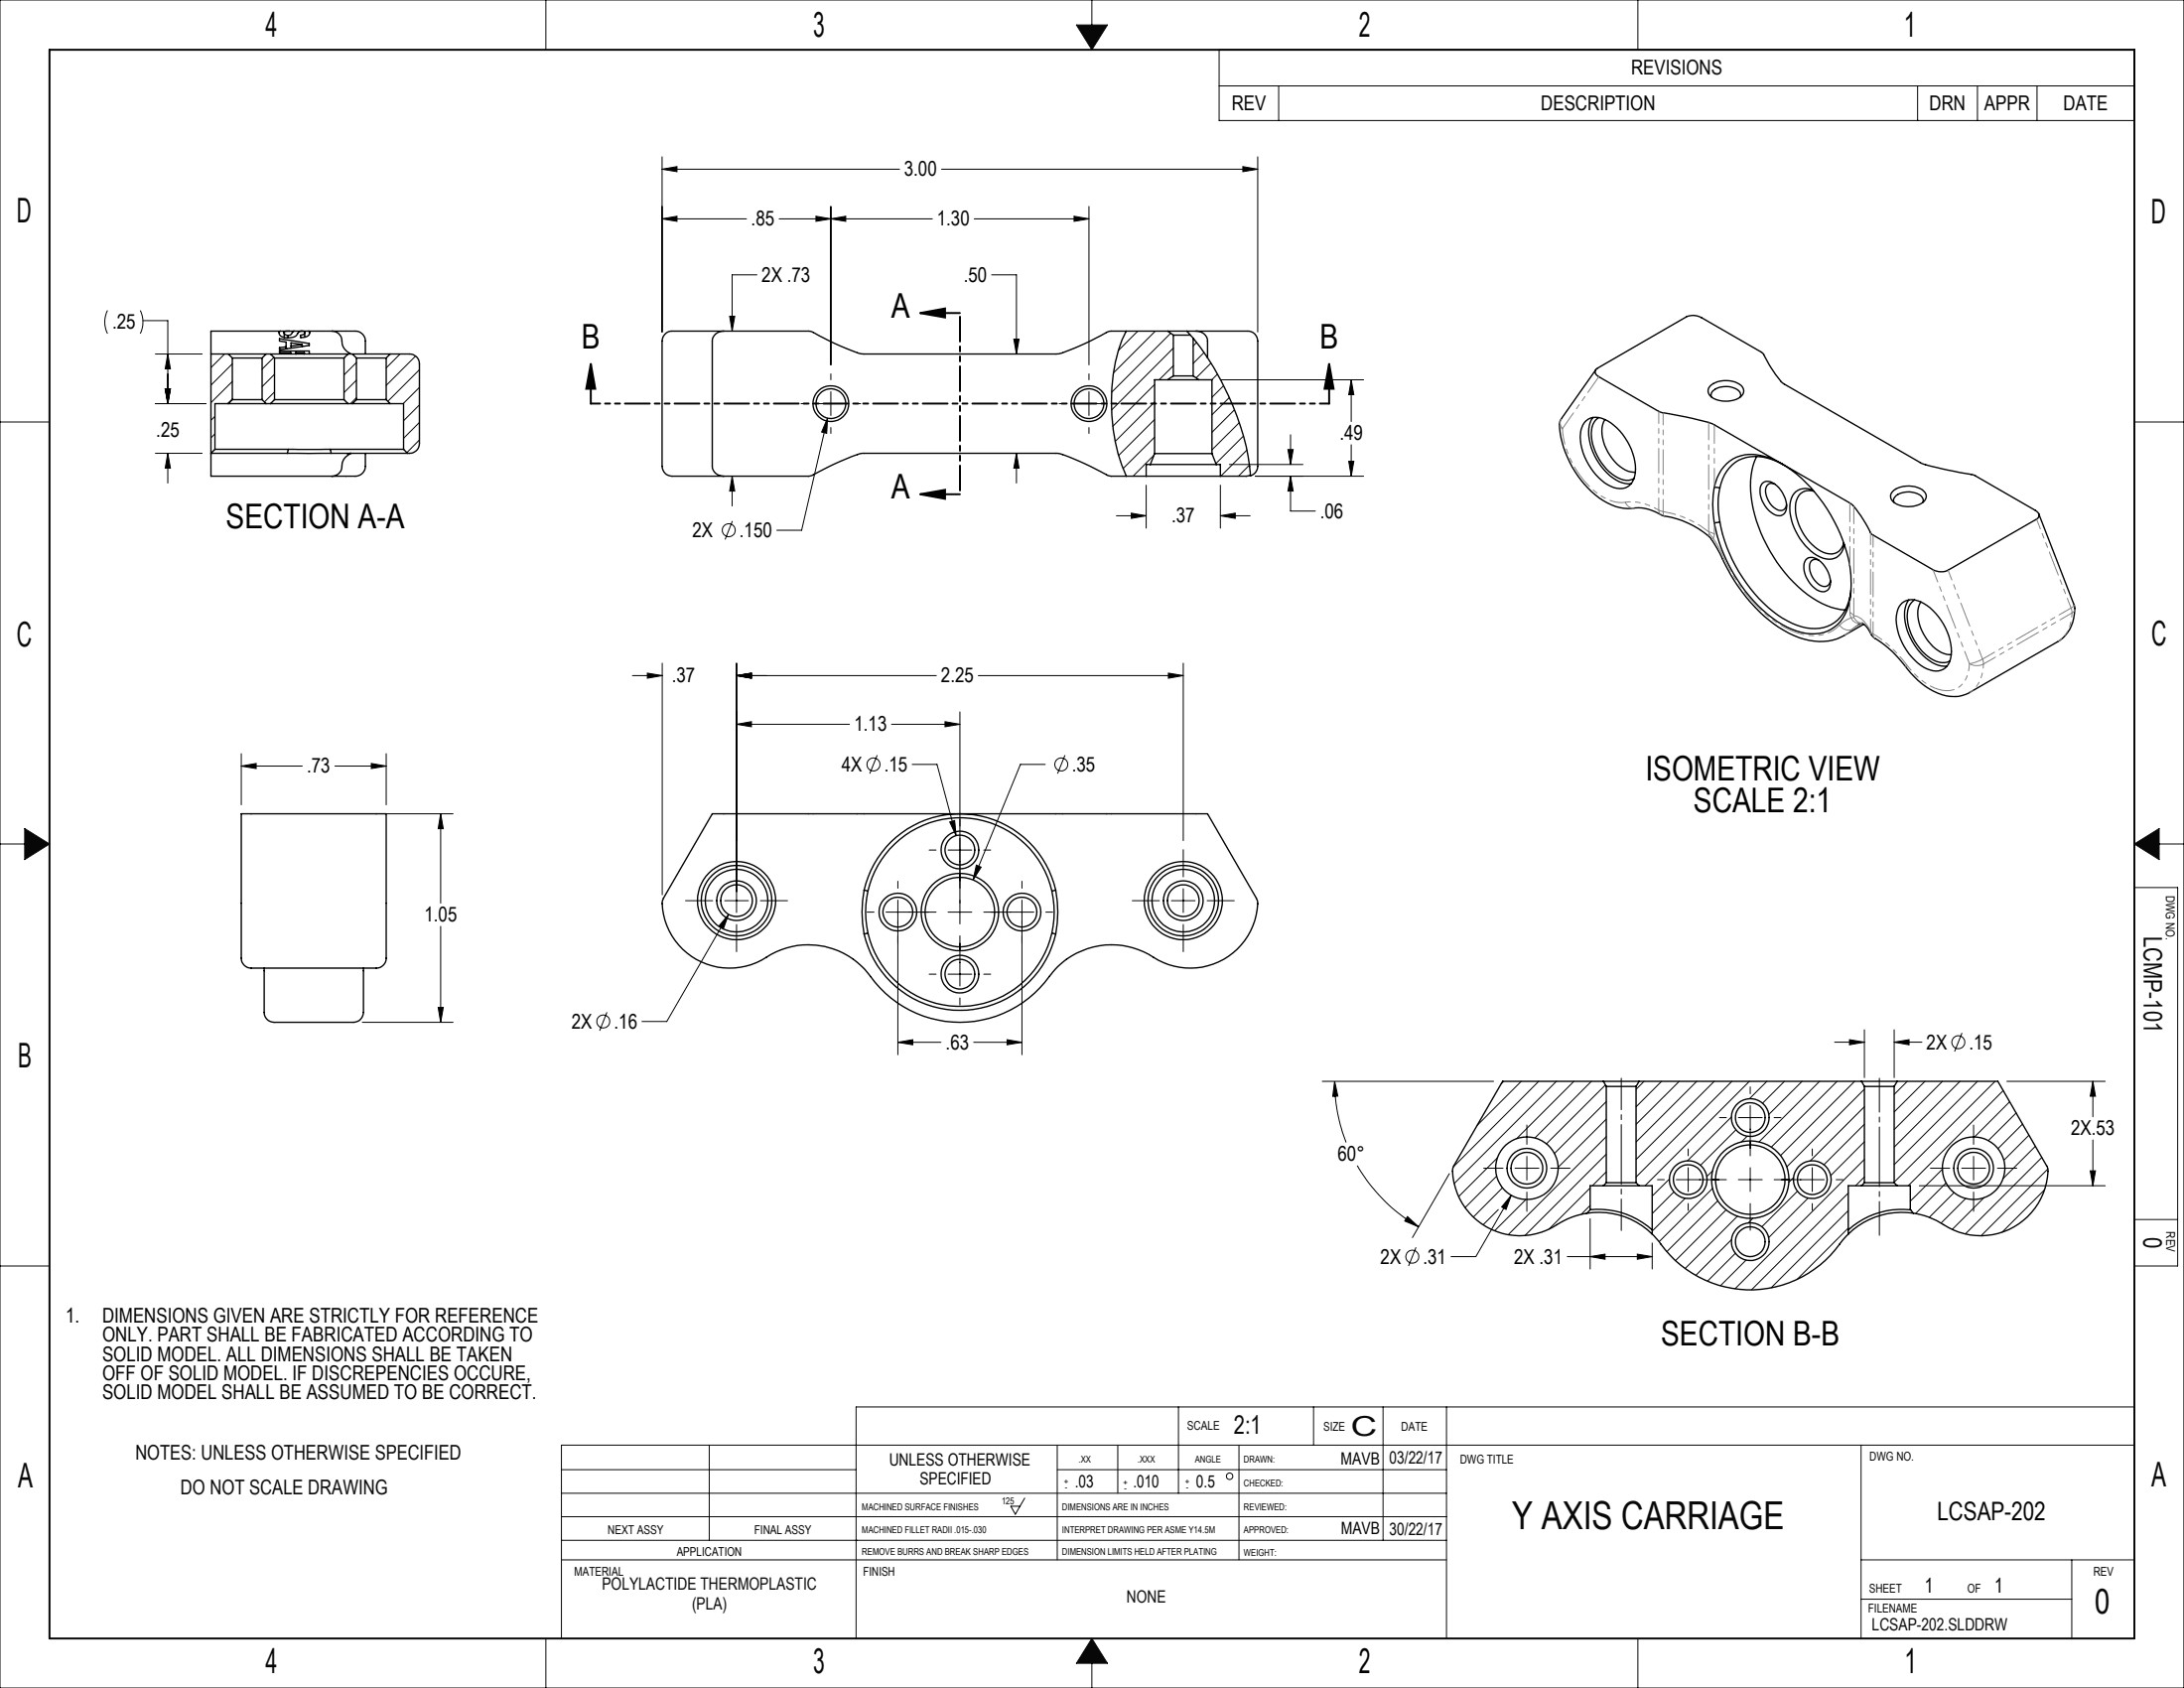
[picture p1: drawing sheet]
<svg xmlns="http://www.w3.org/2000/svg" width="559mm" height="432mm" viewBox="0 0 559 432" stroke-linecap="round" stroke-linejoin="round" font-family="sans-serif">
<g fill="none" stroke="#000" stroke-width=".25">
<path d="M270.5 369.7v29.3M286 369.7v12.3M317 369.7v29.3M143.7 399h226.4M262.2 383.2l-2.4 4.1-1.2-2h2.4"/>
<circle cx="314.6" cy="377.6" r=".82"/>
</g>
<g fill="none" stroke="#0a0605" stroke-width=".25">
<path d="M0 0h558.8v431.8h-558.8zM139.7 0v12.7M275.4 6.4h8l-4 6.3zM279.4 0v6.4M419.1 0v12.7M0 107.9h12.7M546.1 107.9h12.7M0 215.9h6.3M6.3 211.9l6.4 4-6.4 4zM546.1 215.9l6.4-4v8zM552.5 215.9h6.3M546.1 227h11.1v96.9h-11.1"/>
<path d="M546.1 312h11.1M0 323.9h12.7M301.5 359.9v22.1M336.1 359.9v9.8M353.9 359.9v34.1M370.1 359.9v59.2M546.1 359.9h-327.1v59.2M143.7 376h75.3M181.5 369.7v24.3M270.5 376h99.6M476.2 369.7v49.4M546.1 369.7h-402.4v49.4"/>
<path d="M143.7 382h226.4M143.7 394h226.4M143.7 388h226.4M476.2 399h69.9M530.1 399v20.1M139.7 419.1v12.7M279.4 419.1l4 6.4h-8zM419.1 419.1v12.7M476.2 409.1h53.9M279.4 425.5v6.3"/>
</g>
<path d="M12.7 12.7h533.4v406.4h-533.4z" fill="none" stroke="#0a0605" stroke-width=".5"/>
<path d="M275.4 6.4h8l-4 6.3zM546.1 215.9l6.4-4v8zM279.4 419.1l-4 6.4h8zM6.3 211.9v8l6.4-4z" fill-rule="evenodd" fill="#0a0605"/>
<g fill="none" stroke="#000" stroke-width=".25">
<path d="M311.9 12.7h234.2v18.1h-234.2zM311.9 22h234.2M327.2 22v8.8M490.6 22v8.8M506 22v8.8M521.2 22v8.8M169.4 43.3l3.8-.7v1.3zM169.4 56l3.8-.7v1.3zM169.4 40.1v44.8M169.4 43.3h60.8M169.4 56h21.6M199.4 56h39.1"/>
<path d="M208.8 55.3l3.8 .7-3.8 .6zM212.6 56l3.8-.7v1.3zM212.6 52.8v40.5M240.9 43.3h80.9M249.3 56h29.3M274.8 55.3l3.8 .7-3.8 .6zM278.6 52.8v40.5M318 42.6l3.8 .7-3.8 .6zM321.8 40.1v44.8M27.5 79.4a6.6 6.6 0 0 0 0 5.9M35.9 79.4a6.6 6.6 0 0 1 0 5.9M193.7 70.3h-6.4v14.4"/>
<path d="M253.7 70.3h6.4v20.3M36.6 82h6.3v21.3M39.8 90.6h11.9M42.3 99.4h1.3l-.7 3.9zM42.9 90.6l.7 3.8h-1.3zM57.5 90.6l-3.5 3.5M59.4 93.1l-5.4 5.4M59.4 97.6l-5.4 5.4M70.1 91.4l-3 3M70.2 95.7l-3.1 3.2M91.2 92.7l-3.2 3.2M91.2 97.3l-3.2 3.1"/>
<path d="M102.4 90.6l-3.6 3.5M106.3 91.1l-7.5 7.5M107.3 94.6l-8.1 8.1M107.3 99.1l-4.1 4.2M186.7 80.9h1.3l-.7 3.8zM212.6 95.6v1.6M259.4 86.7h1.3l-.6 3.9zM278.6 95.6v1.6M291.1 84.7l-5 5M295.4 98.4l-10.7 10.6M295.6 84.7l-10.7 10.7M299.5 85.2l-15.1 15.2"/>
<path d="M300.2 89l-15.8 15.9M300.2 93.6l-3.6 3.6M306.2 87.6l-.9 .9M308.1 90.2l-2.8 2.8M309.8 92.9l-3.7 3.8M311.5 95.7l-1.4 1.5M312.4 97.2h36.5M313.1 98.6l-3 3M345.7 97.2l.7 3.8h-1.3zM345.7 97.2v10.6M39.8 103.3h12.9M39.8 116h11.9"/>
<path d="M42.9 116l.7 3.8h-1.3zM42.9 116v7.6M55 106.5l-1 1M55 111l-1 1M59.4 102.1l-1.2 1.2M70.2 100.3l-2.5 2.5M91.2 101.7l-1.5 1.6M107.3 103.6l-4 4M107.3 108.1l-4 4M107.3 112.5l-3.2 3.3M205 103.3h1.5M209.5 103.3h6.1"/>
<path d="M211.7 107l-.2 3.8-1.3-.3zM211.7 107l-6.6 28.6h-6.3M212.6 100.2v6.1M212.6 109.4v1.5M218.7 103.3h1.5M260.1 116l.6 3.8h-1.3zM260.1 116v7.6M271 103.3h1.5M275.6 103.3h6.1M278.6 100.2v6.1M278.6 109.4v1.5M284.7 103.3h1.5"/>
<path d="M295.2 116.5l-5.3 5.3M295.4 102.8l-10.1 10.1M295.4 107.3l-9.2 9.2M295.4 111.8l-8.1 8.1M314.5 101.7l-4.4 4.4M314.5 118.8h18.9M315.8 104.8l-5.7 5.8M317.1 108.1l-7 7M318.1 111.5l-7 7.1M319.1 115.1l-6.8 6.7M319.7 119l-2.8 2.8M329.5 115h1.4l-.7 3.8z"/>
<path d="M330.2 111.2v7.6M345.1 118h1.3l-.7 3.8zM345.7 113.8v8M187.3 121.8l.7 3.8h-1.3zM187.3 121.8v7.6M187.4 133.3l-1.9 4.7M285.6 131.9h7.7M289.5 131.3l3.8 .6-3.8 .7zM293.3 124.1v11M312.2 131.9l3.9-.6v1.3zM312.2 124.1v11M312.2 131.9h7.7"/>
<path d="M321.2 121.8h27.7M330.2 121.8l.7 3.8h-1.4zM330.2 121.8v8.9h6.4M161.8 172.8h7.6M165.6 172.2l3.8 .6-3.8 .7zM169.4 169.7v59.2M188.5 172.8l3.8-.6v1.3zM188.5 169.7v63.7M188.5 172.8h51.1M250.3 172.8h52.5M298.9 172.2l3.9 .6-3.9 .7zM302.8 169.7v45.4"/>
<path d="M61.7 196l3.8-.7v1.3zM61.7 192.8v13.1M61.7 196h15.6M85.7 196h13.1M95 195.3l3.8 .7-3.8 .6zM98.8 192.8v13.1M188.5 185.3l3.8-.7v1.3zM188.5 185.3h28.8M224.4 193.2l-1.9 4.7M228.1 185.3h17.5M233.4 195.5h6.3l4.9 18.2M241.8 184.6l3.8 .7-3.8 .6z"/>
<path d="M245.6 182.1v54.3M267.4 195.5h-6.3l-12.1 29.6M272.5 193.2l-1.9 4.7M98.6 208.2h17.3M112.7 208.2l.7 3.8h-1.3zM112.7 208.2v22.8M237.7 217.5h1.8M242.6 217.5h6M243 210.3l1.3-.4 .3 3.8zM251.7 217.5h1.8M302.8 217.3v7M112.7 237v24.5"/>
<path d="M175.4 230.4h7M185.4 230.4h6.1M186.4 233.9l-1.3 3.6-1.2-.6zM186.4 233.9l-15.8 27.4h-6.3M188.5 236.5v7M194.6 230.4h6.9M221.9 233.3h1.7M226.7 233.3h12.8M229.7 225.4v1.8M229.7 230.3v39.5M242.6 233.3h6M245.6 239.4v12.8"/>
<path d="M249.8 221.3l1.2 .5-2 3.3zM251.7 233.3h12.8M261.5 225.4v1.8M261.5 230.3v39.5M267.6 233.3h1.7M289.7 230.4h7M299.7 230.4h6.1M302.8 227.3v6.1M302.8 236.5v7M308.9 230.4h6.9M112.1 257.7h1.3l-.7 3.8zM155.3 258.9l-1.9 4.8"/>
<path d="M237.7 249.2h1.8M242.6 249.2h6M245.6 255.3v1.8M251.7 249.2h1.8M92.7 261.5h23.2M229.7 266.6l3.8-.6v1.3zM229.7 266.6h11.1M249.1 266.6h12.4M257.7 266l3.8 .6-3.8 .7zM338.3 276.6h43.9M341.5 276.6l.8 3.8-1.3 .1zM341.5 276.6a42.2 42.2 0 0 0 2.9 15.6"/>
<path d="M384.7 276.6l-.6 .7M389.2 276.6l-11.3 11.3M393.7 276.6l-21.8 21.9M398.2 276.6l-26.1 26.2M402.7 276.6l-14.7 14.7M407.2 276.6l-14.5 14.5M410.8 277.5l-15.1 15.1M420.7 276.6l-2.1 2.1M425.1 276.6l-6.5 6.5M429.6 276.6l-11 11M434.1 276.6l-15.5 15.5M438.6 276.6l-20 20"/>
<path d="M443.1 276.6l-24.5 24.5M447.6 276.6l-26.7 26.7M447.8 278v1.8M452.1 276.6l-4.5 4.5M456.6 276.6l-5.6 5.6M461.1 276.6l-8.5 8.5M465.6 276.6l-15.5 15.5M469.4 266.6h7.6M470 276.6l-16.8 16.8M473.2 266l3.8 .6-3.8 .7zM474.5 276.6l-18.9 19M477 278.6l-19.8 19.9"/>
<path d="M477 263.4v12.3M484.6 266.6l3.9-.6v1.3zM484.6 263.4v12.3M484.6 266.6h7.1M488 276.6l-3.4 3.4M492.5 276.6l-7.9 7.8M497 276.6l-12.4 12.4M501.5 276.6l-16.9 16.8M502 264.2l-1.9 4.8M506 276.6l-21.4 21.3M510.5 276.6l-25.9 25.8M512.6 279l-24.4 24.3"/>
<path d="M513.5 276.6h25.2M535.5 276.6l.7 3.8h-1.4zM535.5 276.6v9.1M347.3 298.2a42.9 42.9 0 0 0 15.7 15.6M379.6 298.8h5M383.1 296.2l-9.9 9.9M387.6 298.8h6.1M390.7 287.8v4.9M390.7 295.8v6.1M396.8 298.8h4.9M411 286.3l-12.3 12.3M411 290.8l-25.1 25"/>
<path d="M411 299.8l-3.6 3.5M411 281.8l-13.3 13.3M411 295.2l-20.8 20.9M431.9 293.9v1.8M431.9 298.7v6.1M438.2 299.5l-1.5 1.5M439.9 285.9h1.8M443 285.7l-11.2 11.2M444.1 289l-9 9.1M444.8 285.9h6.1M447 290.7l-1.4 1.4M447.8 282.8v12.9"/>
<path d="M447.8 298.7v6.1M453.9 285.9h1.8M463.7 293.9v1.8M463.7 298.7v6.1M477 283.1l-13.8 13.9M477 287.6l-10.3 10.4M477 292.1l-8.6 8.6M477 296.6l-33.1 33.1M493.9 298.8h5M497 299.1l-8.2 8.2M501.9 298.8h6.1M505 287.8v4.9"/>
<path d="M505 295.8v6.1M511.1 298.8h4.9M514.2 281.8l-9 9M515.9 284.7l-7.2 7.1M517.5 287.5l-6.3 6.3M519.1 290.4l-6.4 6.4M520.8 293.2l-8.3 8.3M522.4 296.1l-19.6 19.6M524 299l-17.1 17.1M534.8 299.5h1.4l-.7 3.8zM535.5 291.6v11.7M360.1 311.2l2.9 2.6-3.6-1.5z"/>
<path d="M362.3 319.1l-1.9 4.8M370.8 300.2l-9.4 16.4M382.9 300.8l-8 8.1M383.4 309.4l-3.9 3.9M384.4 303.8l-7.4 7.5M386.7 305.8l-1.4 3.6-1.1-.6zM386.7 305.8l-9.1 15.7h-6.3M390.4 306.8l-8 8.1M390.7 304.9v5M406.9 303.9l-10.6 10.5M406.9 308.4l-2.3 2.2M406.9 311.7v12.9"/>
<path d="M422.7 318v6.6M424.1 301.8h1.7M427.1 301.6l-4.4 4.4M428.3 304.9l-5.6 5.5M428.9 301.8h12.8M431.2 306.5l-8.5 8.4M431.9 307.9v1.7M438.2 304l-13.7 13.6M439.5 307.2l-13 13M441.6 309.5l-12.9 13M443 317.1l-9.1 9.1M444.5 311.1l-13.3 13.4"/>
<path d="M444.8 301.8h6.1M447.8 307.9v6.8M448.5 311.6l-1.2 1.2M453.9 301.8h12.9M458.9 301.2l-1.2 1.2M459.9 304.7l-9.1 9.1M462.6 306.5l-10.1 10.1M463.7 307.9v1.7M469.8 301.8h1.8M472.9 305.2l-24.8 24.8M472.9 309.7l-19.8 19.8M472.9 314.1l-13.1 13.2"/>
<path d="M477 301.1l-2.2 2.2M491.1 303.3h47.6M497.9 302.6l-7.8 7.8M500 305.1l-6.4 6.3M503 306.6l-6.4 6.3M505 304.9v5M507.6 306.4l-8.1 8.1M523.1 304.4l-10.8 10.8M401 321.5h21.7M406.9 321.5l3.8-.7v1.3zM418.9 320.8l3.8 .7-3.8 .6zM444 320.6l-7.1 7.1"/>
<path d="M446.8 322.3l-6.6 6.6"/>
<circle cx="186.5" cy="135.6" r="1.66"/>
<circle cx="223.5" cy="195.5" r="1.66"/>
<circle cx="271.5" cy="195.5" r="1.66"/>
<circle cx="154.4" cy="261.3" r="1.67"/>
<circle cx="501.1" cy="266.6" r="1.65"/>
<circle cx="361.4" cy="321.5" r="1.65"/>
</g>
<path d="M151.2 93.1l1.1 6.3h-2.3zM151.2 93.1v10.2M235.4 80.1h10.2M235.4 80.1l6.4-1.2v2.3zM340.1 93.1l1.1 6.3h-2.3zM340.1 93.1v10.2M235.4 126.4h10.2M235.4 126.4l6.4-1.1v2.3z" fill="none" stroke="#000" stroke-width=".5"/>
<path d="M340.1 103.2h-188.9" fill="none" stroke="#000" stroke-width=".5" stroke-dasharray="6.3 1.3 1.3 1.3 1.3 1.3" stroke-dashoffset="4"/>
<path d="M245.6 80v46.4" fill="none" stroke="#000" stroke-width=".5" stroke-dasharray="6.3 1.3 1.3 1.3 1.3 1.3" stroke-dashoffset="-1"/>
<path d="M414.8 275.8v39" fill="none" stroke="#000" stroke-width=".25" stroke-dasharray="15.2 1.3 1.3 1.3" stroke-dashoffset="7.2"/>
<path d="M480.9 275.8v40.2" fill="none" stroke="#000" stroke-width=".25" stroke-dasharray="15.2 1.3 1.3 1.3" stroke-dashoffset="6.6"/>
<g fill="#000">
<path d="M235.4 80.1l6.4-1.2v2.3zM235.4 126.4l6.4-1.1v2.3z"/>
<path d="M340.1 93.1l1.1 6.3h-2.3zM151.2 93.1l1.1 6.3h-2.3z"/>
<path d="M186.4 233.9l-2.5 3 1.2 .6zM243 210.3l1.6 3.4-.3-3.8zM249.8 221.3l-.8 3.8 2-3.3zM241.8 184.6l3.8 .7-3.8 .6zM188.5 185.3l3.8-.7v1.3zM229.7 266.6l3.8-.6v1.3zM257.7 266l3.8 .6-3.8 .7zM188.5 172.8l3.8-.6v1.3zM165.6 172.2l3.8 .6-3.8 .7zM298.9 172.2l3.9 .6-3.9 .7zM188.5 172.8l3.8-.6v1.3zM211.7 107l-1.5 3.5 1.3 .3zM318 42.6l3.8 .7-3.8 .6zM169.4 43.3l3.8-.7v1.3zM208.8 55.3l3.8 .7-3.8 .6zM169.4 56l3.8-.7v1.3zM274.8 55.3l3.8 .7-3.8 .6zM212.6 56l3.8-.7v1.3zM259.4 86.7h1.3l-.6 3.9zM260.1 116l.6 3.8h-1.3zM186.7 80.9h1.3l-.7 3.8zM187.3 121.8l.7 3.8h-1.3zM345.7 97.2l.7 3.8h-1.3zM345.1 118h1.3l-.7 3.8zM312.2 131.9l3.9-.6v1.3zM289.5 131.3l3.8 .6-3.8 .7zM329.5 115h1.4l-.7 3.8zM330.2 121.8l.7 3.8h-1.4zM61.7 196l3.8-.7v1.3zM95 195.3l3.8 .7-3.8 .6zM112.7 208.2l.7 3.8h-1.3zM112.1 257.7h1.3l-.7 3.8z"/>
<path d="M406.9 321.5l3.8-.7v1.3zM418.9 320.8l3.8 .7-3.8 .6zM386.7 305.8l-2.5 3 1.1 .6zM341.5 276.6l.8 3.8-1.3 .1zM360.1 311.2l2.9 2.6-3.6-1.5zM473.2 266l3.8 .6-3.8 .7zM484.6 266.6l3.9-.6v1.3zM535.5 276.6l.7 3.8h-1.4zM534.8 299.5h1.4l-.7 3.8zM42.3 99.4h1.3l-.7 3.9zM42.9 116l.7 3.8h-1.3zM42.9 90.6l.7 3.8h-1.3zM42.3 99.4h1.3l-.7 3.9z"/>
</g>
<g fill="none" stroke="#000" stroke-width=".35">
<path d="M54 90.6h4.4M54 90.6v25.4M58.4 90.6h9.7M58.4 90.6l1 1M59.4 91.6h7.7M59.4 91.6v10.6M67.1 91.6v10.6M68.1 90.6h1.1M68.1 90.6l-1 1M69.2 90.6h19.8M69.2 90.6l1 1M70.2 91.6h17.8"/>
<path d="M70.2 91.6v10.6M71.4 85.1a1.64 1.64 0 0 0 1.9 1.3h.4M71.4 85v.1M71.5 86.6l7.6 1.3v.5l-7.6 1.1v-.6l1.7-.2v-1.2l-1.7-.3zM71.7 84.7h-17.7v5.9M71.7 84.7l-.3 .3M71.7 84.7h2.4M72.7 85.1l.3 .5 .7 .2M73.2 89.2h.2M73.2 88.7v.5M73.7 85.8v.6M74.4 90.2h-2.9v-.4h7.6v.8"/>
<path d="M74.4 90.2v.4M74.4 90.2h.1M74.5 88.5v.5M75.2 84.7l-.2 .1a1.56 1.56 0 0 1-1.3 1M75.2 84.7l-2.4 .1-.1 1.5M75.2 84.7h3.8M75.7 90.5l.1 .1M75.7 90.2v.3M75.7 90.2h.1M75.7 90.5v.1M75.7 90.2h2.2M77.3 88.1l-2.8-.4v.8"/>
<path d="M77.3 88.1l-2.8 .4M77.3 88.1v.6M77.9 90.4l-.1 .2M77.9 90.2v.2M77.9 90.2h.1M77.9 90.4v.2M78 85.1a1.13 1.13 0 0 0-1.9 .4l-.7 .6-1.7 .3M78 85.1l-.3 .4-.8 .3v.6l1.6-.3a1.04 1.04 0 0 0 .7-1M78 85.1v1.2M79 84.7l.2 .3M79 84.7h5.9M79.2 85v.1"/>
<path d="M84.9 84.7a2.79 2.79 0 0 1 2.7 3.3 3.8 3.8 0 0 0 2.1 2.5M84.9 84.7h5.4a2.64 2.64 0 0 1 3.2 2.5v3.4M88 91.6v10.6M89 90.6h1.2M89 90.6l-1 1M90.2 90.6h9.6M90.2 90.6l1 1M91.2 91.6h7.6M91.2 91.6v10.6M98.8 91.6v10.6M99.8 90.6h5a2.51 2.51 0 0 1 2.5 2.5v20.3a2.58 2.58 0 0 1-3 2.6M99.8 90.6l-1 1"/>
<path d="M185.2 84.7a2.73 2.73 0 0 0-3 2.5v32.1a2.73 2.73 0 0 0 3 2.5M288.1 84.7a41.1 41.1 0 0 0-3.6 21.6 44.4 44.4 0 0 0 3.7 15.5M298.8 84.7h-14.9a77 77 0 0 1-13.1 5.8l-49.9 .1a45 45 0 0 1-13-5.7l-.9-.2h-35.1a2.59 2.59 0 0 0-2.5 2.5v32.1a2.59 2.59 0 0 0 2.5 2.5l35.4-.1a94.2 94.2 0 0 1 12.9-5.7h50.4a67.6 67.6 0 0 1 13.1 5.7l9.6 .1M298.8 84.7l1.4 1M298.8 84.7h4.9M298.8 97.2h7.9M298.8 97.2h-3.4v18.8M300.2 85.7h4.4M300.2 96.2h5.1M300.2 96.2l-1.4 1M300.2 85.7v10.5M303.7 84.7h15.6a2.53 2.53 0 0 1 2.5 2.5v32.1a2.59 2.59 0 0 1-1.9 2.4 54.7 54.7 0 0 0-5.6-20.5l-1.8-3.7-3.5-6"/>
<path d="M303.7 84.7l1.8 2 3.5 4.8M305.3 96.2l1.4 1M305.3 86.5v9.7M306 84.7a2.73 2.73 0 0 1 3 2.5v4.3M306.7 97.2h3.4v18.8M408.3 94.6l-8.8 12.6-.4 .7a23.9 23.9 0 0 0 7.2 16.9 15.3 15.3 0 0 0 10.3 5.3 13.1 13.1 0 0 1 9 1.8 22.6 22.6 0 0 1 12.1 5.7l1.7 2.7a51.1 51.1 0 0 0 10.7 16.2 24.1 24.1 0 0 0 15.4 7.6 12 12 0 0 0 6.4-1.5l5-2.9M408.5 94.4l22.9-13.3a4.2 4.2 0 0 1 3.9 .1l15.7 9.1a37.5 37.5 0 0 0 5.1 7.7l35.5 20.5a116 116 0 0 0 13.6 3.1l15.6 9a1.2 1.2 0 0 1 .9 1 1.2 1.2 0 0 1-.6 1.2l-22.7 13.1a4.3 4.3 0 0 1-3.8-.2l-15.7-9a36.6 36.6 0 0 0-5.3-7.8l-35.1-20.3a83.5 83.5 0 0 0-13.7-3.2l-16.1-9.3a1.08 1.08 0 0 1-.2-1.7zM437.5 98.8a6.3 6.3 0 0 1 8.3 .2 1.92 1.92 0 0 1-1 2.9 6.5 6.5 0 0 1-7.5-.9 1.64 1.64 0 0 1 .2-2.2zM54 116h19.5M54 116v5.8h30.9M55 114.9h18.8M55 114.9l-1 1.1"/>
<path d="M58.4 103.3h9.7M58.4 103.3h-3.4v11.6M59.4 102.2h7.7M59.4 102.2l-1 1.1M67.1 102.2l1 1.1M68.1 103.3h1.1M69.2 103.3h19.8M70.2 102.2h17.8M70.2 102.2l-1 1.1M73.5 116h11.2M73.8 114.9h10.7M73.8 114.9l-.3 1.1"/>
<path d="M84.5 114.9h18.8M84.5 114.9l.2 1.1M84.7 116h19.6M88 102.2l1 1.1M89 103.3h1.2M89.7 116h.1M89.7 116a3.7 3.7 0 0 0-2.2 3.7 2.5 2.5 0 0 1-2.6 2.1M89.8 116l-.9 .2M90.2 103.3h9.6M91.2 102.2h7.6M91.2 102.2l-1 1.1M93.5 116v3.3a2.84 2.84 0 0 1-3.5 2.5h-5.1"/>
<path d="M98.8 102.2l1 1.1M99.8 103.3h3.5v11.6M103.3 114.9l1 1.1M294.3 118.8h16.9M294.3 118.8h-1v3M295.4 116l-1.1 2.8M295.4 116h14.7M310.1 116l1.1 2.8M311.2 118.8h1v3M405.4 108.1a4.1 4.1 0 0 1 5.2-.8 15 15 0 0 1 7.8 13.5 4 4 0 0 1-6.2 3.6 15.1 15.1 0 0 1-7.8-13.5 5.8 5.8 0 0 1 1-2.8zM407.6 106.8a7.5 7.5 0 0 0-.7 6.7 14.7 14.7 0 0 0 8.2 10l1.5 .3 .7-.1M409 106.8a4.8 4.8 0 0 0-1.8 5 13.6 13.6 0 0 0 7.4 10.7 3.7 3.7 0 0 0 3.5-.1"/>
<path d="M410.7 107.3a7.6 7.6 0 0 0 .2 7.4 10.3 10.3 0 0 0 6.4 6l1.1 .1M437.9 101.5l-.1-.2a2.68 2.68 0 0 1 2.9-2.3 5 5 0 0 1 4.4 1.3l.3 .7-.1 .5M449.5 116.8a19.5 19.5 0 0 0-.9 13.3 38 38 0 0 0 16.3 23.6l3.7 1.7 3.5 .6M456.3 118.9a12.4 12.4 0 0 0-11.4-1.2 10.1 10.1 0 0 0-4.8 7.1M293.3 121.8h18.9M319.9 121.6l-1 .2h-6.7M438.6 124.6a9.6 9.6 0 0 1 8.9-8.4 18.6 18.6 0 0 1 12.2 5.1 40.4 40.4 0 0 1 13.9 25.8v4.6l-.3 2.1M438.6 133.8a40.8 40.8 0 0 0 16.1 25.2 15 15 0 0 0 11.8 2.8 9.8 9.8 0 0 0 6.8-8M438.6 124.6a27.2 27.2 0 0 0 0 9.2M438.6 124.6l1.5 .2M440.1 133.6a38.7 38.7 0 0 0 15.9 24.5 13.2 13.2 0 0 0 11.5 2.1 9.7 9.7 0 0 0 5.8-7.4M440.1 124.8a21.2 21.2 0 0 0 0 8.8"/>
<path d="M440.1 133.6l-1.5 .2M450.8 123.8a2.65 2.65 0 0 1 3.9 .5 6.9 6.9 0 0 1 2.3 6.3 2.03 2.03 0 0 1-3.4 .8 6.7 6.7 0 0 1-3-7.2zM454.1 123.8a1.66 1.66 0 0 0-1.9 .2 1.66 1.66 0 0 0-.5 1.8 5.2 5.2 0 0 0 4 4.8 1.57 1.57 0 0 0 1.4-1.6M463.9 125.4a4 4 0 0 0-5.9 3.7 15 15 0 0 0 7.7 13.4 4 4 0 0 0 6.2-3.3M464.1 125.7a3.6 3.6 0 0 0-4.7 3.8 13.5 13.5 0 0 0 7.2 11.8 3.5 3.5 0 0 0 5.1-2.4M484.2 125.8a6.5 6.5 0 0 1 8-.2 1.87 1.87 0 0 1-.7 3.2 6.5 6.5 0 0 1-7.5-.9 1.71 1.71 0 0 1 .2-2.1zM484.5 128.5a2.19 2.19 0 0 1 2.2-2.5 5.3 5.3 0 0 1 5.1 1.2l.3 .8-.1 .5M521.7 131.5l9.1 23.5a9.5 9.5 0 0 1-4.2 9.1l-22.7 13.1a9.8 9.8 0 0 1-10.2-.9 28.3 28.3 0 0 1-7.6-7.6 33.4 33.4 0 0 0-6.9-5.9l-.3-.2a5.3 5.3 0 0 0-2.7-3.2M462 143.2a2.65 2.65 0 0 1 3.9 .5 6.9 6.9 0 0 1 2.3 6.4 2.07 2.07 0 0 1-3.4 .7 6.8 6.8 0 0 1-3-7.2zM465.3 143.3a1.64 1.64 0 0 0-1.9 .2 1.64 1.64 0 0 0-.4 1.8 5.5 5.5 0 0 0 3.5 4.7 1.47 1.47 0 0 0 1.8-1.5M473.3 152.8v1M473.6 151l-.3 1.8"/>
<path d="M476.5 159.3l-1.1 .5M486.7 154.2a4.6 4.6 0 0 1 5.5 .2 15.2 15.2 0 0 1 7.1 13.1 4 4 0 0 1-6.3 3.6 15.1 15.1 0 0 1-7.8-13.5 5.2 5.2 0 0 1 1.5-3.4zM488.4 153.5a7.5 7.5 0 0 0-.7 6.7 14.7 14.7 0 0 0 8.2 10l2.3 .2M489.9 153.5a4.9 4.9 0 0 0-1.9 5 13.7 13.7 0 0 0 7.4 10.7 4 4 0 0 0 3.5-.1M491.5 154a7.6 7.6 0 0 0 .2 7.4 10.3 10.3 0 0 0 6.4 6h1.2M61.7 208.2h37.1v35a6.6 6.6 0 0 1-.4 3.3 2.53 2.53 0 0 1-2.1 1.1h-32a2.7 2.7 0 0 1-2.6-3.3zM182.2 208.2h126.8l12.7 22.1a16.4 16.4 0 0 1-8.6 15.1 17.6 17.6 0 0 1-19.2-1.3 19.7 19.7 0 0 0-25.4 5.7 28.3 28.3 0 0 1-46.7-1.2 19.8 19.8 0 0 0-26.9-3 17.2 17.2 0 0 1-25.4-15.2zM221.1 227.7a30 30 0 0 0 0 11.2M221.1 238.9a25.2 25.2 0 0 0 24.5 19.5 25.2 25.2 0 0 0 24.5-19.5M221.1 227.7a25.2 25.2 0 0 1 24.5-19.5 25.2 25.2 0 0 1 24.5 19.5M221.1 227.7l1 .2M222.1 227.9a24.4 24.4 0 0 0 0 10.8"/>
<path d="M222.1 227.9a24.1 24.1 0 0 1 23.5-18.7 24.1 24.1 0 0 1 23.5 18.7M222.1 238.7a24.1 24.1 0 0 0 23.5 18.7 24.1 24.1 0 0 0 23.5-18.7M222.1 238.7l-1 .2M269.1 227.9a24.4 24.4 0 0 1 0 10.8M269.1 238.7l1 .2M270.1 227.7a30 30 0 0 1 0 11.2M270.1 227.7l-1 .2M67.6 247.6v10.1a3 3 0 0 0 2.5 3.8h20.4a2.98 2.98 0 0 0 2.5-3.8v-10.1M410.2 276.6h-25.7l-12.7 22.1a8.4 8.4 0 0 0 .6 5.2 17.3 17.3 0 0 0 26.8 8.9l3.8-1.7 3-.7M410.2 276.6h9.2M410.2 276.6l.8 1.3M411 277.9h7.6"/>
<path d="M411 277.9v24.6M418.6 277.9v24.6M419.4 276.6h56.9M419.4 276.6l-.8 1.3M476.3 276.6h9.1M476.3 276.6l.7 1.3M477 277.9h7.6M477 277.9v24.6M484.6 277.9v24.6M485.4 276.6h25.8l12.7 22.1a16.4 16.4 0 0 1-8.6 15.2 17.6 17.6 0 0 1-18.9-1.1l-3.8-1.8-3.1-.7M485.4 276.6l-.8 1.3M406 310.4a19.4 19.4 0 0 1 16.7 5.3"/>
<path d="M406.9 309.5a20.4 20.4 0 0 1 15.8 5.1M410.2 303.3h9.2M410.2 303.3h-3.3v6.2l-.9 .9M411 302.5h7.6M411 302.5l-.8 .8M418.6 302.5l.8 .8M419.4 303.3h3.3v12.4M422.7 315.7l1.2 1.2a28.5 28.5 0 0 0 47.8 0l1.2-1.2M476.3 303.3h9.1M476.3 303.3h-3.4v12.4M477 302.5h7.6M477 302.5l-.7 .8"/>
<path d="M484.6 302.5l.8 .8M485.4 303.3h3.4v6.1l.7 .9M488.9 309.5a20.5 20.5 0 0 0-16 5.1M489.5 310.3a19.7 19.7 0 0 0-16.6 5.4"/>
<circle cx="212.6" cy="103.2" r="4.6"/>
<circle cx="212.6" cy="103.2" r="3.8"/>
<circle cx="278.6" cy="103.2" r="4.6"/>
<circle cx="278.6" cy="103.2" r="3.8"/>
<circle cx="245.6" cy="217.4" r="3.8"/>
<circle cx="245.6" cy="217.4" r="4.8"/>
<circle cx="188.4" cy="230.4" r="5.1"/>
<circle cx="188.5" cy="230.4" r="9"/>
<circle cx="188.5" cy="230.4" r="10"/>
<circle cx="188.5" cy="230.4" r="8"/>
<circle cx="188.5" cy="230.4" r="4.1"/>
<circle cx="229.7" cy="233.3" r="3.8"/>
<circle cx="229.7" cy="233.3" r="4.8"/>
<circle cx="245.6" cy="233.3" r="8.9"/>
<circle cx="245.6" cy="233.3" r="9.9"/>
<circle cx="261.5" cy="233.3" r="3.8"/>
<circle cx="261.5" cy="233.3" r="4.8"/>
<circle cx="302.7" cy="230.4" r="5.1"/>
<circle cx="302.8" cy="230.4" r="9"/>
<circle cx="302.8" cy="230.4" r="10"/>
<circle cx="302.8" cy="230.4" r="8"/>
<circle cx="302.8" cy="230.4" r="4.1"/>
<circle cx="245.6" cy="249.2" r="3.8"/>
<circle cx="245.6" cy="249.2" r="4.8"/>
<circle cx="390.7" cy="298.8" r="5.1"/>
<circle cx="390.7" cy="298.8" r="4.1"/>
<circle cx="390.7" cy="298.8" r="8"/>
<circle cx="447.8" cy="285.9" r="3.8"/>
<circle cx="447.8" cy="285.9" r="4.8"/>
<circle cx="505" cy="298.8" r="5.1"/>
<circle cx="505" cy="298.8" r="4.1"/>
<circle cx="505" cy="298.8" r="8"/>
<circle cx="431.9" cy="301.7" r="3.8"/>
<circle cx="431.9" cy="301.7" r="4.8"/>
<circle cx="447.8" cy="317.6" r="3.8"/>
<circle cx="447.8" cy="301.8" r="8.9"/>
<circle cx="447.8" cy="317.6" r="4.8"/>
<circle cx="447.8" cy="301.8" r="9.9"/>
<circle cx="463.7" cy="301.7" r="3.8"/>
<circle cx="463.7" cy="301.7" r="4.8"/>
</g>
<path d="M498.4 145.9l8.9 22.7M529.9 155.5l-8.8-22.7M479.3 162.1a29.6 29.6 0 0 1 8.5 7.9" fill="none" stroke="#808080" stroke-width=".25" stroke-dasharray="6.3 1.3 1.3 1.3 1.3 1.3" stroke-dashoffset="3.7"/>
<g fill="none" stroke="#808080" stroke-width=".25" stroke-dasharray="6.3 1.3 1.3 1.3 1.3 1.3">
<path d="M399.5 107.2l-.3 1.2 .6 1.3M399.8 109.7l-.6-.5-.2-.5M415.9 128.5l.8 1.1 .8 .3 .6 .1M424.4 130.5l1.1 .4M424.4 130.5l.2 .7 .3 .5M425.5 130.9l.3 1.1M437 137l.3-.4M437.3 136.6l-.1-.6M438.3 137.7l3 5.2M438.3 137.7l-.3 .4M438.3 137.7l-1-1.1M438.6 136.6l-.3 1.1"/>
<path d="M438.6 133.8v2.8M438.6 136.6l-1.4-.6M440.8 143l.5-.1M470.7 159.9a7.5 7.5 0 0 1 2.9-1.8M473.3 156.6v-2.8M473.6 158.1l-.3-1.5M474.3 157.9a2.18 2.18 0 0 0 2 1.4M474.3 157.9l-.7 .2M474.3 157.5a6.3 6.3 0 0 1 4.3 4M474.3 157.5l-1-.9M474.3 157.5v.4M475.4 159.8l-1.5 1.1"/>
<path d="M476.5 159.5l-2.6 1.4M476.5 159.3a2.34 2.34 0 0 1-2.9-1.2M529.9 155.5l.8-.7M530.1 156.8l-.2-1.3M530.9 155.8l-.2 .5-.6 .5M473.9 160.9a2.6 2.6 0 0 1-3.2-1M473.9 160.9l-2 1.6M478.6 161.5l.7 .6M478.8 162.2l-.2-.7M479.8 163.3l-.4-.4-.1-.8M487.6 170.5l.2-.5M503.9 169.8l1.6-.4 1.8-.8"/>
<path d="M507.5 169.9a3.8 3.8 0 0 1-3.6-.1M507.5 169.9l-.2-1.3"/>
</g>
<path d="M503.9 169.8l-9.3-24.1" fill="none" stroke="#808080" stroke-width=".25" stroke-dasharray="6.3 1.3 1.3 1.3 1.3 1.3" stroke-dashoffset="3"/>
<path d="M487.8 170a15.2 15.2 0 0 0 10 6.7 5.5 5.5 0 0 0 5.9-4.9l.2-2" fill="none" stroke="#808080" stroke-width=".25" stroke-dasharray="6.3 1.3 1.3 1.3 1.3 1.3" stroke-dashoffset="4.5"/>
<path d="M425.5 105.6v25.3M424.4 130.5v-25.3M479.3 136.9v25.2M478.6 161.5v-25.3" fill="none" stroke="#808080" stroke-width=".25" stroke-dasharray="6.3 1.3 1.3 1.3 1.3 1.3" stroke-dashoffset="3.2"/>
<path d="M441.3 142.9a38.3 38.3 0 0 0 15.3 17.6 12.9 12.9 0 0 0 11.5 1.2l2.6-1.8M530.1 156.8l-22.6 13.1M507.3 168.6l22.6-13.1" fill="none" stroke="#808080" stroke-width=".25" stroke-dasharray="6.3 1.3 1.3 1.3 1.3 1.3" stroke-dashoffset="2.8"/>
<path d="M507.5 169.9a8.5 8.5 0 0 1-3.5 7.2M526.6 164.1a8.2 8.2 0 0 0 3.5-7.3" fill="none" stroke="#808080" stroke-width=".25" stroke-dasharray="6.3 1.3 1.3 1.3 1.3 1.3" stroke-dashoffset="5.3"/>
<path d="M437.2 136v-27.9M474.3 129.5v28" fill="none" stroke="#808080" stroke-width=".25" stroke-dasharray="6.3 1.3 1.3 1.3 1.3 1.3" stroke-dashoffset="1.9"/>
<path d="M438.6 108.6v16M473.3 144.6v-15.9" fill="none" stroke="#808080" stroke-width=".25" stroke-dasharray="6.3 1.3 1.3 1.3 1.3 1.3" stroke-dashoffset="1.5"/>
<path d="M425.5 130.9a24.7 24.7 0 0 1 11.7 5.1" fill="none" stroke="#808080" stroke-width=".25" stroke-dasharray="6.3 1.3 1.3 1.3 1.3 1.3" stroke-dashoffset="3.1"/>
<path d="M409.1 96.4l-9.3 13.3" fill="none" stroke="#808080" stroke-width=".25" stroke-dasharray="6.3 1.3 1.3 1.3 1.3 1.3" stroke-dashoffset="1.4"/>
<path d="M415.9 128.5a13 13 0 0 1 8.5 2" fill="none" stroke="#808080" stroke-width=".25" stroke-dasharray="6.3 1.3 1.3 1.3 1.3 1.3" stroke-dashoffset="5"/>
<path d="M399.8 109.7a23.1 23.1 0 0 0 10.7 17.6 8.4 8.4 0 0 0 5.4 1.2" fill="none" stroke="#808080" stroke-width=".25" stroke-dasharray="6.3 1.3 1.3 1.3 1.3 1.3" stroke-dashoffset="2.3"/>
<text font-size="9.9" fill="#0a0605" x="386.9" y="391.2">Y AXIS CARRIAGE</text>
<g font-size="8.7" fill="#0a0605">
<text x="68" y="9.4">4</text>
<text x="208.1" y="9.3">3</text>
<text x="347.7" y="9.3">2</text>
<text x="487.1" y="9.4">1</text>
<text x="4.3" y="57">D</text>
<text x="550.4" y="57.2">D</text>
<text x="4.3" y="165.3">C</text>
<text x="550.5" y="165.1">C</text>
<text x="4.6" y="273.1">B</text>
<text x="4.6" y="380.6">A</text>
<text x="550.5" y="380.4">A</text>
<text x="536" y="412.8">0</text>
<text x="67.9" y="428">4</text>
<text x="208.1" y="428">3</text>
<text x="487.3" y="428.1">1</text>
</g>
<g font-size="8.7">
<text x="228" y="81.2">A</text>
<text x="148.8" y="89.2">B</text>
<text x="337.7" y="89.2">B</text>
<text x="228" y="127.6">A</text>
<text x="57.8" y="135.2">SECTION A-A</text>
<text x="421" y="199.6">ISOMETRIC VIEW</text>
<text x="433.3" y="207.7">SCALE 2:1</text>
<text x="425" y="344">SECTION B-B</text>
<text x="347.7" y="428.1">2</text>
</g>
<text font-size="7" fill="#0a0605" x="345.7" y="367.2">C</text>
<g font-size="6.5" fill="#0a0605">
<text x="548.5" y="239.5" transform="rotate(90 548.5 239.5)">LCMP-101</text>
<text x="548.4" y="316.4" transform="rotate(90 548.4 316.4)">0</text>
<text x="315.7" y="366.7">2:1</text>
</g>
<text font-size="6.5" x="495.7" y="388.9">LCSAP-202</text>
<g font-size="5.2">
<text x="417.3" y="19.1">REVISIONS</text>
<text x="315.1" y="28.2">REV</text>
<text x="394.3" y="28.2">DESCRIPTION</text>
<text x="493.7" y="28.2">DRN</text>
<text x="507.7" y="28.2">APPR</text>
<text x="527.9" y="28.2">DATE</text>
<text x="231.4" y="45">3.00</text>
<text x="192.2" y="57.7">.85</text>
<text x="239.7" y="57.7">1.30</text>
<text x="194.9" y="72.1">2X .73</text>
<text x="246.6" y="72.1">.50</text>
<text x="28.7" y="84.2">.25</text>
<text x="40" y="111.7">.25</text>
<text x="342.8" y="112.6">.49</text>
<text x="177.1" y="137.4">2X</text>
<text x="189.2" y="137.4">.150</text>
<text x="299.7" y="133.7">.37</text>
<text x="337.8" y="132.5">.06</text>
<text x="171.9" y="174.6">.37</text>
<text x="240.8" y="174.6">2.25</text>
<text x="218.6" y="187">1.13</text>
<text x="78.5" y="197.7">.73</text>
<text x="215.4" y="197.3">4X</text>
<text x="226.2" y="197.3">.15</text>
<text x="274.3" y="197.3">.35</text>
<text x="108.6" y="235.8">1.05</text>
<text x="146.2" y="263.1">2X</text>
<text x="157.1" y="263.1">.16</text>
<text x="242" y="268.4">.63</text>
<text x="492.9" y="268.4">2X</text>
<text x="503.8" y="268.4">.15</text>
<text x="529.9" y="290.4">2X.53</text>
<text x="342.3" y="297">60°</text>
<text x="353.2" y="323.2">2X</text>
<text x="364.1" y="323.2">.31</text>
<text x="387.4" y="323.2">2X .31</text>
<text x="16.8" y="338.3">1.</text>
<text x="26.2" y="338.4">DIMENSIONS GIVEN ARE STRICTLY FOR REFERENCE</text>
<text x="26.2" y="343.3">ONLY. PART SHALL BE FABRICATED ACCORDING TO</text>
<text x="26.2" y="348.2">SOLID MODEL. ALL DIMENSIONS SHALL BE TAKEN</text>
<text x="26.2" y="353.1">OFF OF SOLID MODEL. IF DISCREPENCIES OCCURE,</text>
<text x="26.2" y="358">SOLID MODEL SHALL BE ASSUMED TO BE CORRECT.</text>
<text x="492.5" y="407.3">1</text>
<text x="510.3" y="407.3">1</text>
</g>
<g font-size="5.2" fill="#0a0605">
<text x="34.6" y="373.4">NOTES: UNLESS OTHERWISE SPECIFIED</text>
<text x="46.2" y="382.3">DO NOT SCALE DRAWING</text>
</g>
<g font-size="4.4">
<text x="227.5" y="374.8">UNLESS OTHERWISE</text>
<text x="343" y="374.6">MAVB</text>
<text x="235.3" y="379.6">SPECIFIED</text>
<text x="275" y="380.5">.03</text>
<text x="290" y="380.5">.010</text>
<text x="306.1" y="380.6">0.5</text>
<text x="343.1" y="392.5">MAVB</text>
</g>
<g font-size="4.4" fill="#0a0605">
<text x="355.5" y="374.5">03/22/17</text>
<text x="355.5" y="392.6">30/22/17</text>
<text x="154" y="406.6">POLYLACTIDE THERMOPLASTIC</text>
<text x="177" y="411.7">(PLA)</text>
<text x="288.3" y="409.9">NONE</text>
<text x="479" y="417">LCSAP-202.SLDDRW</text>
</g>
<g font-size="3.1">
<text x="554.2" y="229.1" transform="rotate(90 554.2 229.1)">DWG NO.</text>
<text x="554.2" y="315.1" transform="rotate(90 554.2 315.1)">REV</text>
<text x="358.5" y="366">DATE</text>
<text x="373.6" y="374.5">DWG TITLE</text>
<text x="478.4" y="373.7">DWG NO.</text>
<text x="155.5" y="392.4">NEXT ASSY</text>
<text x="193" y="392.4">FINAL ASSY</text>
<text x="173.2" y="398">APPLICATION</text>
<text x="146.9" y="403.1">MATERIAL</text>
<text x="220.9" y="403.2">FINISH</text>
<text x="478.2" y="407.4">SHEET</text>
<text x="503.4" y="407.4">OF</text>
<text x="535.6" y="403.2">REV</text>
<text x="478" y="412.6">FILENAME</text>
</g>
<g font-size="3.1" fill="#0a0605">
<text x="303.8" y="365.9">SCALE</text>
<text x="338.7" y="365.9">SIZE</text>
</g>
<g font-size="2.4">
<text x="276" y="374.1">.XX</text>
<text x="291.1" y="374.1">.XXX</text>
<text x="305.8" y="374.1">ANGLE</text>
<text x="318.3" y="374.1">DRAWN:</text>
<text x="272.2" y="379.8">+</text>
<text x="272.5" y="381.2">-</text>
<text x="287.4" y="380">+</text>
<text x="287.7" y="381.4">-</text>
<text x="303.2" y="379.8">+</text>
<text x="303.5" y="381.2">-</text>
<text x="318.3" y="380.2">CHECKED:</text>
<text x="220.5" y="386.2">MACHINED SURFACE FINISHES</text>
<text x="256.3" y="384.7">125</text>
<text x="271.8" y="386.2">DIMENSIONS ARE IN INCHES</text>
<text x="318.3" y="386.2">REVIEWED:</text>
<text x="220.5" y="392.3">MACHINED FILLET RADII .015-.030</text>
<text x="271.8" y="392.3">INTERPRET DRAWING PER ASME Y14.5M</text>
<text x="318.3" y="392.3">APPROVED:</text>
<text x="220.5" y="397.8">REMOVE BURRS AND BREAK SHARP EDGES</text>
<text x="271.8" y="397.8">DIMENSION LIMITS HELD AFTER PLATING</text>
<text x="318.3" y="398">WEIGHT:</text>
</g>
</svg>
